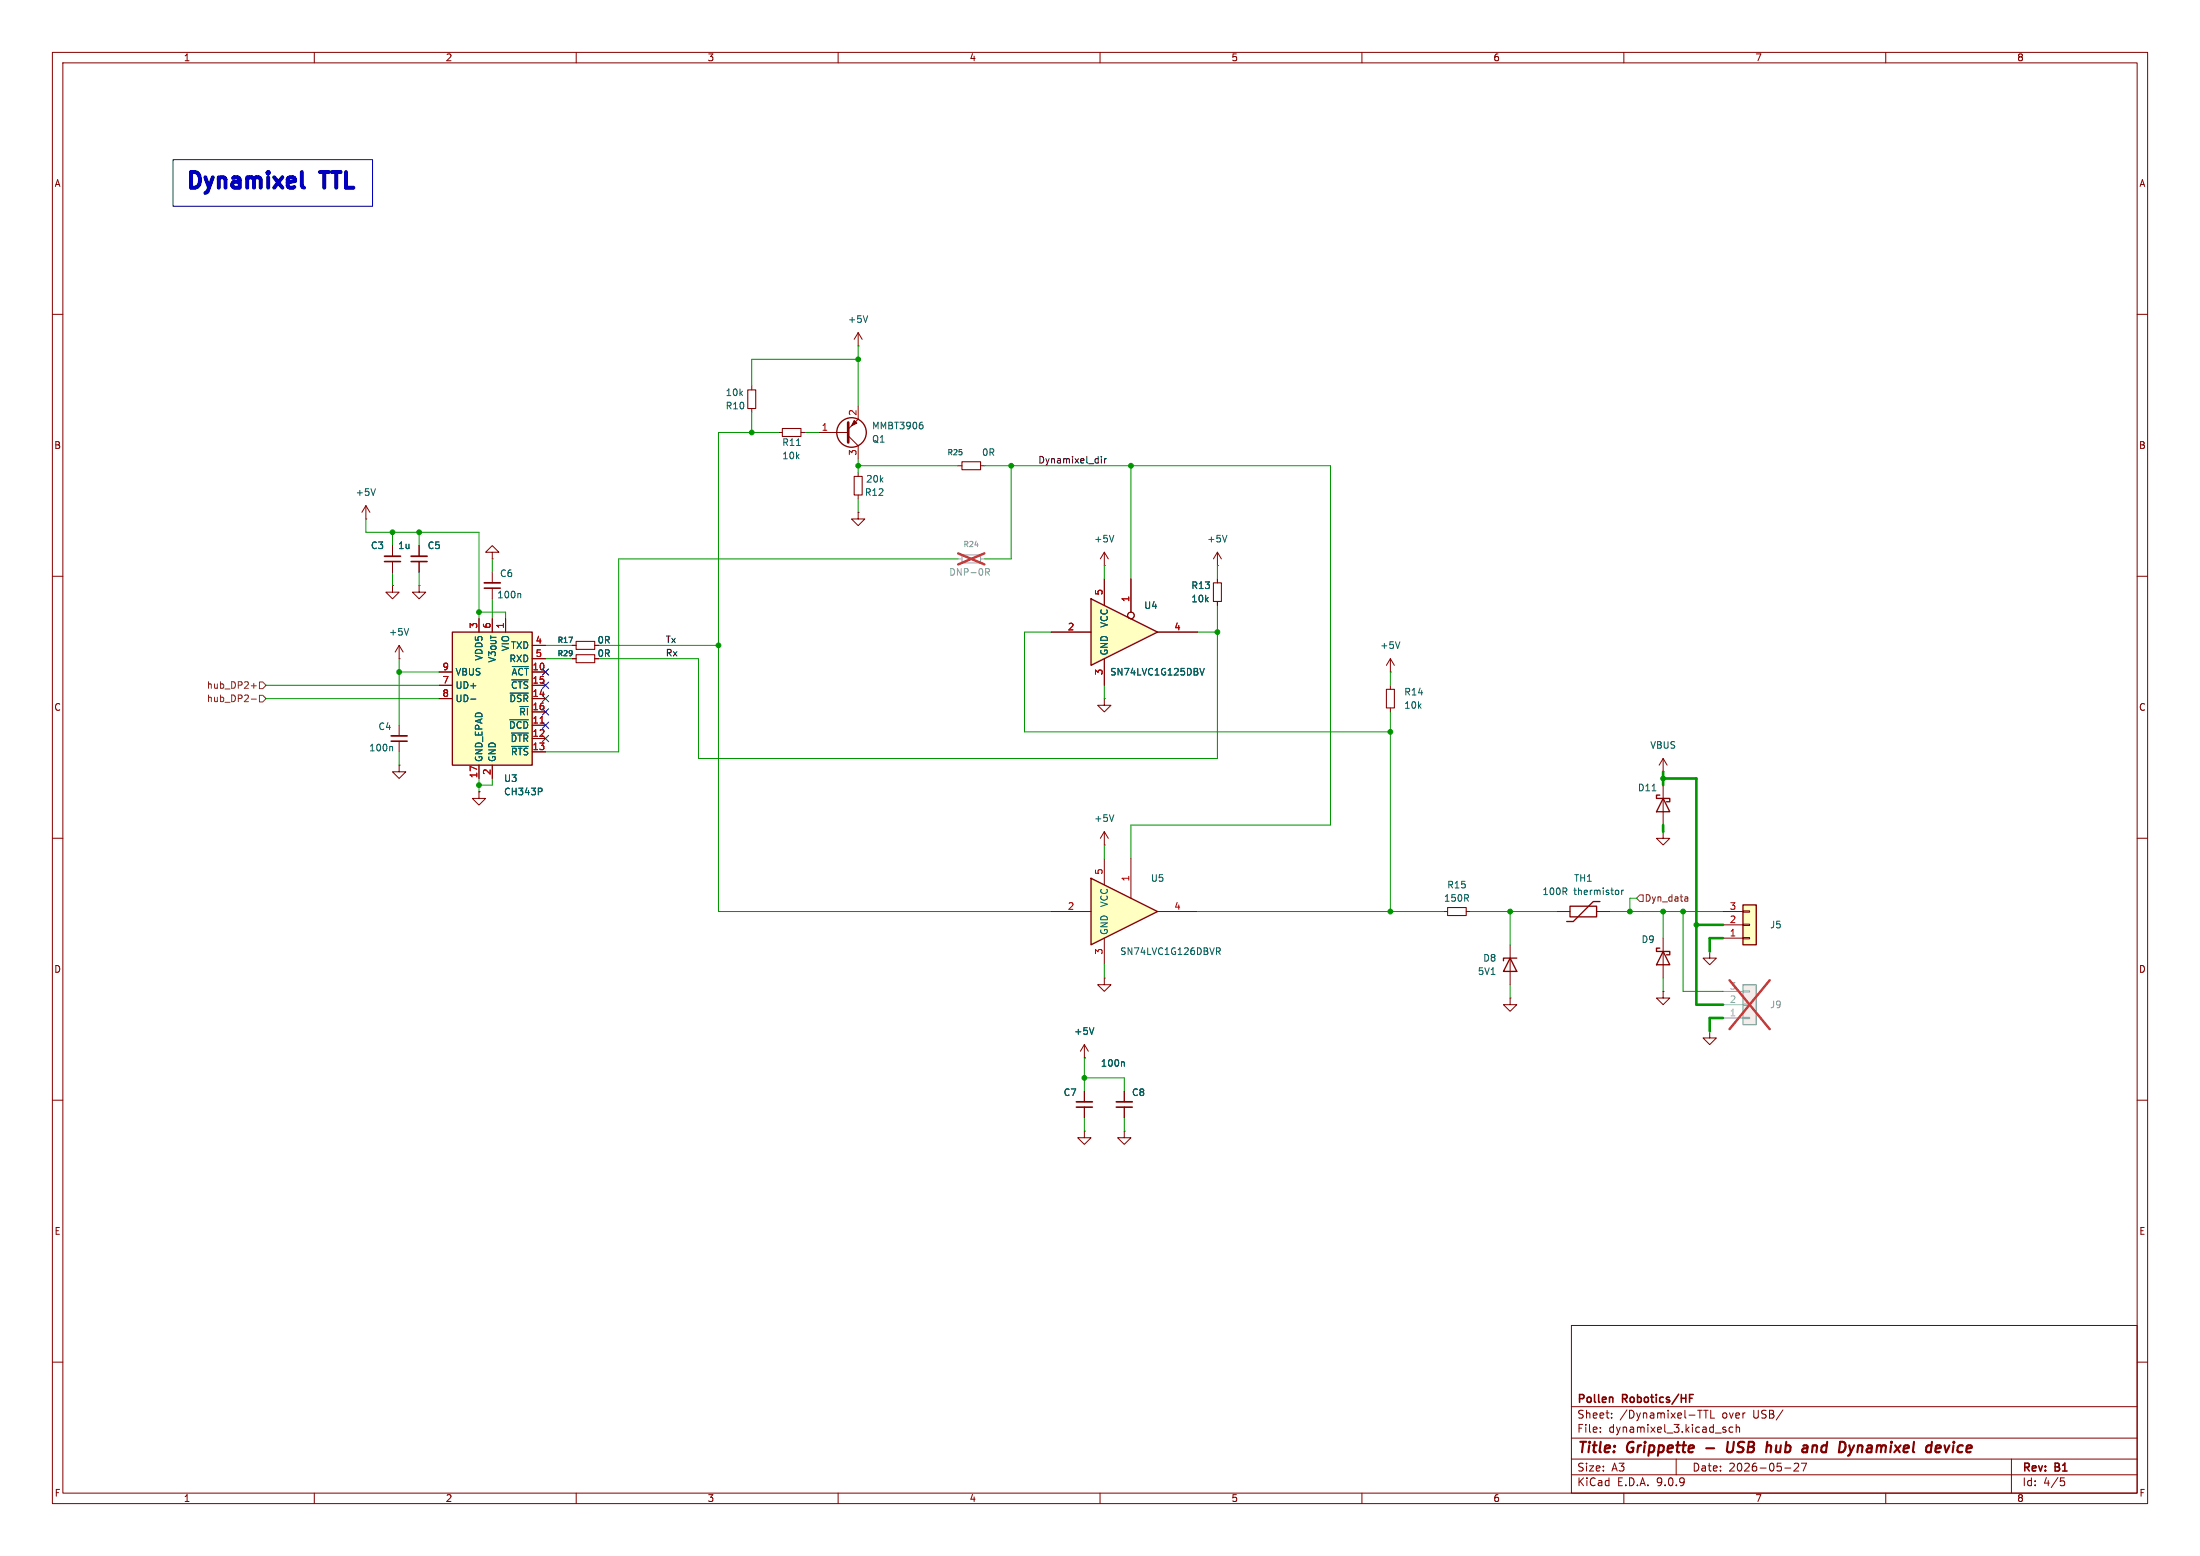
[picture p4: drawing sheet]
<svg xmlns="http://www.w3.org/2000/svg" width="420mm" height="297mm" viewBox="0 0 420 297" stroke-linecap="round" stroke-linejoin="round" font-family="sans-serif">
<g fill="none" stroke="#840000" stroke-width=".19">
<path d="M10 10h400v277h-400zM12 12h396v273h-396zM60 10v2M110 10v2M160 10v2M210 10v2M260 10v2M310 10v2M360 10v2M10 60h2M408 60h2M10 110h2"/>
<path d="M232.4 108h.1M232.4 105.4l-.8 1.3M232.4 105.4l.8 1.3M232.4 105.4v2.6M408 110h2M10 160h2M408 160h2M10 210h2M408 210h2M300 253h108v32h-108zM10 260h2M300 278.5h108"/>
<path d="M300 274.5h108M300 268.5h108M305.5 273.2v.2M305.5 272.5v.1M307.7 270.5v.2M307.7 269.8v.1M320 278.5v3M324.1 269.2h.8M325.2 269.2h.9M325.7 269.2v1.5M326.6 269.2v1.5h.7M329.1 272.4l.3 .1"/>
<path d="M329.1 272.9l.3 .1 .1 .2-.2 .2h-.3M330.8 272.5l-.4-.1-.3 .3 .1 .6h.6M331.4 272.5l.3-.1 .3 .1 .1 .9M331.4 271.9v1.5M342.5 279.4l.6-.1 .2 .1 .1 .3-1 1.1h1M343.9 279.3h1l-.7 1.5M384 278.5v6.5M408 260h2M60 285v2M110 285v2M160 285v2M210 285v2"/>
<path d="M260 285v2M300 281.5h108M310 285v2M340.7 280.2h1.2M360 285v2M393.4 282.1h.7M393.5 282.7h.4l.3 .2-.2 .6-.5 .1"/>
</g>
<path d="M325.7 276.4h1.5M329.9 275.2l-.2 1.6 .1 .3a.66 .66 0 0 0 .9-.1M346.1 275.9l-.2 1.3M346.6 275.9l-.6 .2M354 275.9l-.7 1.3M370.3 275.9l.1 .1 .1 .3-1 .2M370.3 277.1l-.2 .1M371.2 275.9l.3 1.3 .7-1.3" fill="none" stroke="#840000" stroke-width=".4"/>
<path d="M307.8 266.8l.1 .9M322.5 266.9h.5M322.5 266.2h.8" fill="none" stroke="#840000" stroke-width=".3"/>
<path d="M234.2 102.2l-.4 1.2" fill="none" stroke="#006464" stroke-width=".19"/>
<path d="M332.7 188h2.6v7.6h-2.6z" fill="#f0f0f0"/>
<path d="M332.7 188h2.6v7.6h-2.6z" fill="none" stroke="#a1a1a1" stroke-width=".25"/>
<path d="M328.9 194.3h3.8M328.9 191.8h3.8M328.9 189.2h3.8M332.7 194.2h1.3v.2h-1.3zM332.7 191.6h1.3v.3h-1.3zM332.7 189.1h1.3v.3h-1.3z" fill="none" stroke="#a1a1a1" stroke-width=".19"/>
<path d="M330.2 187.1l7.6 9.3M337.8 187.1l-7.6 9.3" fill="none" stroke="#e12e31" stroke-width=".46"/>
<g fill="none" stroke="#840000" stroke-width=".19">
<path d="M163.8 77.5v2.5l-1.9 1.9M156.2 82.6h5.7M161.9 83.2l1.9 1.9v2.5M232.4 110.5v.8M232.4 114.8v.8M326.4 181.6v1.3h1.3l-1.3 1.3-1.3-1.3h1.3M326.4 181.6h.1M326.4 196.9v1.2h1.3l-1.3 1.3-1.3-1.3h1.3M326.4 196.9h.1M207 215.9v1.3h1.3l-1.3 1.2-1.3-1.2h1.3M207 215.9h.1M207 208.3v2"/>
<path d="M207 211.3v2.1M214.6 215.9v1.3h1.3l-1.3 1.2-1.2-1.2h1.2M214.6 215.9h.1M214.6 208.3v2M214.6 211.3v2.1"/>
</g>
<path d="M205.5 211.3h3M213.1 211.3h3.1" fill="none" stroke="#840000" stroke-width=".3"/>
<path d="M205.5 210.3h3M213.1 210.3h3.1" fill="none" stroke="#840000" stroke-width=".33"/>
<path d="M175.9 80.6h.2M176 81.1l.2 .2v.3l-.2 .3M214.5 202.7l.1 .2v.6" fill="none" stroke="#006464" stroke-width=".19"/>
<path d="M231.6 111.3h1.6v3.5h-1.6z" fill="none" stroke="#840000" stroke-width=".2"/>
<path d="M161.9 80.6v3.9" fill="none" stroke="#840000" stroke-width=".51"/>
<circle cx="162.6" cy="82.5" r="2.82" fill="none" stroke="#840000" stroke-width=".25"/>
<path d="M163.1 80.3l.5 .5-1 .5z" fill="#840000" stroke="#840000" stroke-width=".19"/>
<path d="M332.7 172.7h2.6v7.6h-2.6z" fill="#ffffc2"/>
<path d="M332.7 172.7h2.6v7.6h-2.6z" fill="none" stroke="#840000" stroke-width=".25"/>
<path d="M328.9 179.1h3.8M328.9 176.5h3.8M328.9 174h3.8M332.7 178.9h1.3v.3h-1.3zM332.7 176.4h1.3v.3h-1.3zM332.7 173.9h1.3v.2h-1.3zM207 199.4l-.8 1.3M207 199.4l.8 1.3M207 199.4v2.5M210.8 186.7v1.3h1.3l-1.3 1.2-1.3-1.2h1.3M210.8 186.7h.1M207 201.9h.1" fill="none" stroke="#840000" stroke-width=".19"/>
<path d="M208.8 196.2l-.4 1.2" fill="none" stroke="#006464" stroke-width=".19"/>
<path d="M86.4 120.7h15.2v25.4h-15.2z" fill="#ffffc2"/>
<path d="M86.4 120.7h15.2v25.4h-15.2zM316.9 151.8h-.7v.6h2.6v.6h-.7M317.5 152.4l1.3 2.5h-2.6zM299.7 173h5.1v2h-5.1zM305.4 172.1h-1.2l-3.8 3.8h-1.3M288.3 182.9l1.3 2.5h-2.6zM289.6 182.9h-2.6v.5M316.9 181h-.7v.6h2.6v.6h-.7M317.5 181.6l1.3 2.6h-2.6z" fill="none" stroke="#840000" stroke-width=".25"/>
<g fill="none" stroke="#840000" stroke-width=".19">
<path d="M143.5 73.7v.7M143.5 78v.7M163.8 66h.1M163.8 63.5v2.5M163.8 63.5l-.7 1.3M163.8 63.5l.8 1.3M148.6 82.6h.8M152.9 82.6h.8M163.8 97.8v1.3h1.3l-1.3 1.2-1.2-1.2h1.2M163.8 97.8h.1M163.8 90.2v.7M163.8 94.5v.8"/>
<path d="M182.9 88.9h.7M187.2 88.9h.8M74.9 111.8v1.2h1.3l-1.3 1.3-1.2-1.3h1.2M74.9 111.8h.1M74.9 104.1v2.1M74.9 107.2v2M80 104.1v2.1M80 107.2v2M91.4 118.1v2.6M94 105.4h1.2l-1.2-1.3-1.3 1.3h1.3v1.3M94 106.7h.1M96.5 118.1v2.6"/>
<path d="M76.2 138.4v2.1M83.8 128.3h2.6M83.8 130.8h2.6M83.8 133.4h2.6M101.6 128.3h2.5M101.6 130.8h2.5M101.6 133.4h2.5M101.6 123.2h2.5M101.6 125.7h2.5M101.6 135.9h2.5M101.6 138.4h2.5M109.2 125.7h.8"/>
<path d="M265.4 128.3h.1M265.4 125.7l-.7 1.3M265.4 125.7l.8 1.3M265.4 125.7v2.6M265.4 130.8v.8M265.4 135.1v.8M76.2 146.1v1.2h1.3l-1.3 1.3-1.3-1.3h1.3M76.2 146.1h.1M76.2 141.5v2M91.4 146.1v2.5M94 146.1v2.5M101.6 141h2.5"/>
<path d="M101.6 143.5h2.5M210.8 158.8l-.7 1.2M210.8 158.8l.8 1.2M210.8 158.8v2.5M317.5 158.8v1.2h1.3l-1.3 1.3-1.3-1.3h1.3M317.5 158.8h.1M317.5 147.3h.1M317.5 144.8v2.5M317.5 149.9v7.6M317.5 144.8l-.8 1.3M317.5 144.8l.8 1.3M210.8 161.3h.1"/>
<path d="M275.6 174h.8M279.9 174h.8M297.2 174h2.5M304.8 174h2.5M317.5 179.1v7.6M288.3 190.5v1.3h1.3l-1.3 1.2-1.3-1.2h1.3M288.3 190.5h.1M288.3 180.3v7.7M317.5 189.2v1.3h1.3l-1.3 1.3-1.3-1.3h1.3M317.5 189.2h.1"/>
</g>
<g fill="none" stroke="#006464" stroke-width=".19">
<path d="M165.6 60.3l-.4 1.2M152.1 85h.7M89.9 133.4h.9M97.3 137.4h3.6M97.4 132.3h3.5M97.6 139.9h3.3M97.7 129.8h3.2M97.8 127.2h3.1M267.2 122.5l-.4 1.3M74.8 142.5l.1 .2v.6M97.7 142.5h3.2M103.2 150.4l.3 .3-.1 .3-.2 .1"/>
<path d="M212.6 155.5l-.4 1.3M315.4 150.9h.7M308.8 169.9l.2 .3v.3l-.2 .3M309.6 169.9v.9M309.9 169.9l-.3 .3"/>
</g>
<path d="M103.1 138h.7" fill="none" stroke="#a90000" stroke-width=".19"/>
<path d="M142.7 74.4h1.6v3.6h-1.6zM149.4 81.8h3.5v1.5h-3.5zM163.1 90.9h1.5v3.6h-1.5zM183.6 88.1h3.6v1.6h-3.6zM110 125h3.5v1.5h-3.5zM264.7 131.6h1.5v3.5h-1.5zM276.4 173.2h3.5v1.6h-3.5z" fill="none" stroke="#840000" stroke-width=".2"/>
<path d="M183.6 105.9h3.6v1.5h-3.6z" fill="none" stroke="#a1a1a1" stroke-width=".2"/>
<path d="M182.9 106.7h.7M187.2 106.7h.8" fill="none" stroke="#a1a1a1" stroke-width=".19"/>
<path d="M188.2 108.5h.4l.3 .3-.1 .3-.6 .1M188.5 109.2l.4 .6" fill="none" stroke="#989898" stroke-width=".19"/>
<path d="M182.9 105.6l5 2.1M187.9 105.6l-5 2.1" fill="none" stroke="#e12e31" stroke-width=".46"/>
<path d="M73.4 107.2h3.1M78.5 107.2h3M74.7 141.5h3" fill="none" stroke="#840000" stroke-width=".3"/>
<path d="M73.4 106.2h3.1M78.5 106.2h3M74.7 140.5h3" fill="none" stroke="#840000" stroke-width=".33"/>
<path d="M208.3 167.6l12.7 6.4-12.7 6.3z" fill="#ffffc2"/>
<path d="M208.3 167.6l12.7 6.4-12.7 6.3z" fill="none" stroke="#840000" stroke-width=".25"/>
<g fill="none" stroke="#840000" stroke-width=".19">
<path d="M69.8 99.1h.1M69.8 96.5l-.7 1.3M69.8 96.5l.8 1.3M69.8 96.5v2.6M80 111.8v1.2h1.3l-1.3 1.3-1.3-1.3h1.3M80 111.8h.1M94 109.2v2.1M94 112.3v2M76.2 125.7h.1M76.2 123.2l-.8 1.3M76.2 123.2l.8 1.3M76.2 123.2v2.5"/>
<path d="M210.8 133.4v1.2h1.3l-1.3 1.3-1.3-1.3h1.3M210.8 133.4h.1M91.4 151.1v1.3h1.3l-1.3 1.3-1.2-1.3h1.2M91.4 151.1h.1M200.7 174h7.6M210.8 163.8v5.1M210.8 179.1v5.1M215.9 163.8v7.7M221 174h7.6"/>
</g>
<path d="M71.7 93.3l-.5 1.3M78 120l-.4 1.2M99.2 113.3l.2 .2v.6M232.2 180.9h.5l.3 .3-.2 .3-.6 .1M232.5 181.6l.5 .6" fill="none" stroke="#006464" stroke-width=".19"/>
<path d="M92.5 112.3h3" fill="none" stroke="#840000" stroke-width=".3"/>
<path d="M92.5 111.3h3" fill="none" stroke="#840000" stroke-width=".33"/>
<path d="M208.3 114.3l12.7 6.4-12.7 6.3z" fill="#ffffc2"/>
<path d="M208.3 114.3l12.7 6.4-12.7 6.3z" fill="none" stroke="#840000" stroke-width=".25"/>
<g fill="none" stroke="#840000" stroke-width=".19">
<path d="M74.9 104.1v2.1M74.9 107.2v2M80 104.1v2.1M80 107.2v2M91.4 118.1v2.6M96.5 118.1v2.6M210.8 108h.1M210.8 105.4v2.6M210.8 110.5v5.1M210.8 105.4l-.7 1.3M210.8 105.4l.8 1.3M215.9 110.5v6.3"/>
<path d="M232.4 110.5v.8M232.4 114.8v.8M83.8 128.3h2.6M83.8 130.8h2.6M83.8 133.4h2.6M101.6 123.2h2.5M101.6 128.3h2.5M101.6 130.8h2.5M101.6 133.4h2.5M101.6 125.7h2.5M101.6 135.9h2.5M101.6 138.4h2.5"/>
<path d="M109.2 123.2h.8M109.2 125.7h.8M200.7 120.7h7.6M210.8 125.7v5.1M221 120.7h7.6M91.4 151.1h.1M91.4 146.1v2.5M94 146.1v2.5M101.6 141h2.5M101.6 143.5h2.5M207 201.9h.1M207 208.3v2"/>
<path d="M207 211.3v2.1M214.6 208.3v2M214.6 211.3v2.1"/>
<circle cx="215.9" cy="117.5" r=".63"/>
</g>
<path d="M212.6 102.2l-.4 1.2M89.9 133.4h.9M97.3 137.4h3.6M97.4 132.3h3.5M97.6 139.9h3.3M97.7 129.8h3.2M97.8 127.2h3.1M229.1 127.6l.4 1.2 .4-1.2M97.7 142.5h3.2M103.2 150.4l.3 .3-.1 .3-.2 .1M208.8 196.2l-.4 1.2M214.5 202.7l.1 .2v.6" fill="none" stroke="#006464" stroke-width=".19"/>
<path d="M110 122.4h3.5v1.6h-3.5z" fill="none" stroke="#840000" stroke-width=".2"/>
<path d="M48 133.4h.9M48 130.9h.9M48.5 130.4v1M49.5 132.7h.7l.6 .7-.6 .6h-.7zM49.5 130.2h.7l.6 .6-.6 .6h-.7zM313.1 170.8h.6v1.3h-.6l-.7-.6zM322 171.2l.2 .2v.6M322.2 172h-.4M322.2 171.5h-.4" fill="none" stroke="#725600" stroke-width=".19"/>
<path d="M210.3 87.1v.1M210.3 87.5v.9M210.9 87.5v.9M211.2 87.5l-.3 .3" fill="none" stroke="#0f0f0f" stroke-width=".19"/>
<g fill="none" stroke="#009600" stroke-width=".19">
<path d="M143.5 78.7v3.9M163.8 66v11.5M163.8 68.6h-20.3v5.1M69.8 99.1v2.5h21.6v16.5M148.6 82.6h-11.4v91.4h63.5M153.7 82.6h2.5M163.8 88.9h19.1M163.8 87.6v2.6M163.8 95.3v2.5M188 88.9h66v68.6h-38.1v6.3M193 88.9v17.8h-5M215.9 88.9v21.6"/>
<path d="M74.9 101.6v2.5M74.9 109.2v2.6M80 101.6v2.5M80 109.2v2.6M91.4 116.8h5.1v1.3M94 106.7v2.5M94 114.3v3.8M182.9 106.7h-64.8v36.8h-14M210.8 108v2.5M232.4 115.6v29.2h-99.1v-19.1h-19M232.4 108v2.5M50.8 130.8h33"/>
<path d="M50.8 133.4h33M76.2 125.7v12.7M76.2 128.3h7.6M104.1 125.7h5.1M104.1 123.2h5.1M114.3 123.2h22.9M200.7 120.7h-5.1v19h69.8M210.8 130.8v2.6M228.6 120.7h3.8M265.4 128.3v2.5M265.4 135.9v38.1M76.2 143.5v2.6"/>
<path d="M91.4 148.6v2.5M94 148.6v1.3h-2.6M210.8 161.3v2.5M228.6 174h47M280.7 174h16.5M288.3 174v6.3M307.3 174h21.6M312.4 171.5h-1.3v2.5M317.5 174v5.1M321.3 174v15.2h7.6M210.8 184.2v2.5M288.3 188v2.5"/>
<path d="M317.5 186.7v2.5M207 201.9v6.4M207 213.4v2.5M207 205.7h7.6v2.6M214.6 213.4v2.5"/>
</g>
<path d="M317.5 148.6h6.3v43.2h5.1M317.5 147.3v2.6M317.5 157.5v1.3M323.8 176.5h5.1M328.9 179.1h-2.5v2.5M328.9 194.3h-2.5v2.6" fill="none" stroke="#009600" stroke-width=".5"/>
<path d="M103.5 127.7l1.2 1.2M103.5 137.8l1.2 1.2M103.5 132.7l1.2 1.3M103.5 130.2l1.2 1.2M103.5 135.3l1.2 1.2M104.7 127.7l-1.2 1.2M104.7 137.8l-1.2 1.2M104.7 132.7l-1.2 1.3M104.7 130.2l-1.2 1.2M104.7 135.3l-1.2 1.2M103.5 140.4l1.2 1.2M104.7 140.4l-1.2 1.2" fill="none" stroke="#000084" stroke-width=".19"/>
<path d="M33 30.5h38.1v8.9h-38.1z" fill="none" stroke="#0000c2" stroke-width=".19"/>
<path d="M38 33.5l-.4-.5-1.1-.2v3M51.2 32.8l-.2 .2 .2 .1M51.2 32.8l.1 .2-.1 .1M51.2 32.8v.3M57.6 32.8v2.6l.2 .3 .2 .1M61 32.8h1.8M61.9 32.8v3M63.3 32.8h1.7M64.2 32.8v3M66 32.8v3h1.5" fill="none" stroke="#0000c2" stroke-width=".75"/>
<path d="M103.1 138h.7" fill="none" stroke="#a90000" stroke-width=".19"/>
<g fill="#009600" stroke="#009600" stroke-width=".19">
<circle cx="91.4" cy="116.8" r=".46"/>
<circle cx="74.9" cy="101.6" r=".46"/>
<circle cx="80" cy="101.6" r=".46"/>
<circle cx="215.9" cy="88.9" r=".46"/>
<circle cx="193" cy="88.9" r=".46"/>
<circle cx="232.4" cy="120.7" r=".46"/>
<circle cx="265.4" cy="139.7" r=".46"/>
<circle cx="265.4" cy="174" r=".46"/>
<circle cx="207" cy="205.7" r=".46"/>
<circle cx="163.8" cy="88.9" r=".46"/>
<circle cx="163.8" cy="68.6" r=".46"/>
<circle cx="143.5" cy="82.6" r=".46"/>
<circle cx="137.2" cy="123.2" r=".46"/>
<circle cx="311.1" cy="174" r=".46"/>
<circle cx="317.5" cy="174" r=".46"/>
<circle cx="317.5" cy="148.6" r=".46"/>
<circle cx="288.3" cy="174" r=".46"/>
<circle cx="321.3" cy="174" r=".46"/>
<circle cx="323.8" cy="176.5" r=".46"/>
<circle cx="91.4" cy="149.9" r=".46"/>
<circle cx="76.2" cy="128.3" r=".46"/>
</g>
<text font-size="4.2" fill="#0000c2" x="35.3" y="38">Dynamixel</text>
<g font-size="2.8" fill="#840000">
<text x="301" y="277.9">Title:</text>
<text x="310.6" y="277.9">Grippette</text>
<text x="331.3" y="277.9">USB</text>
<text x="339.6" y="277.9">hub</text>
<text x="347.4" y="277.9">and</text>
<text x="355.1" y="277.9">Dynamixel</text>
<text x="372.6" y="277.9">device</text>
</g>
<g font-size="2.1" fill="#840000">
<text x="301" y="268.2">Pollen</text>
<text x="309.8" y="268.2">Robotics/HF</text>
<text x="301" y="273.7">File:</text>
<text x="301" y="271">Sheet:</text>
<text x="307.1" y="273.7">dynamixel_3.kicad_sch</text>
<text x="309.2" y="271">/Dynamixel-TTL</text>
<text x="328.8" y="271">over</text>
<text x="334.8" y="271">USB/</text>
<text x="301" y="281.1">Size:</text>
<text x="307.6" y="281.1">A3</text>
<text x="323" y="281.1">Date:</text>
<text x="330" y="281.1">2026-05-27</text>
<text x="386" y="281.3">Rev:</text>
<text x="392.4" y="281.3">B1</text>
<text x="301" y="283.9">KiCad</text>
<text x="308.7" y="283.9">E.D.A.</text>
<text x="316.3" y="283.9">9.0.9</text>
<text x="386" y="283.9">Id:</text>
<text x="390.1" y="283.9">4/5</text>
</g>
<g font-size="1.8" fill="#840000">
<text x="35" y="11.9">1</text>
<text x="85" y="11.9">2</text>
<text x="135" y="11.9">3</text>
<text x="185" y="11.9">4</text>
<text x="235" y="11.9">5</text>
<text x="285" y="11.9">6</text>
<text x="335" y="11.9">7</text>
<text x="385" y="11.9">8</text>
<text x="10.3" y="35.9">A</text>
<text x="408.3" y="35.9">A</text>
<text x="10.3" y="85.9">B</text>
<text x="408.2" y="85.9">B</text>
<text x="114" y="125.6">0R</text>
<text x="114" y="123">0R</text>
<text x="10.3" y="135.9">C</text>
<text x="408.2" y="135.9">C</text>
<text x="10.3" y="185.9">D</text>
<text x="408.2" y="185.9">D</text>
<text x="10.3" y="235.9">E</text>
<text x="408.3" y="235.9">E</text>
<text x="10.3" y="285.9">F</text>
<text x="35" y="286.9">1</text>
<text x="85" y="286.9">2</text>
<text x="135" y="286.9">3</text>
<text x="185" y="286.9">4</text>
<text x="235" y="286.9">5</text>
<text x="285" y="286.9">6</text>
<text x="335" y="286.9">7</text>
<text x="385" y="286.9">8</text>
<text x="408.3" y="285.9">F</text>
</g>
<g font-size="1.8" fill="#006464">
<text x="161.8" y="61.8">+5V</text>
<text x="138.4" y="75.8">10k</text>
<text x="138.4" y="78.3">R10</text>
<text x="166.4" y="82.1">MMBT3906</text>
<text x="149.2" y="87.9">10k</text>
<text x="149.2" y="85.3">R11</text>
<text x="166.4" y="84.7">Q1</text>
<text x="187.4" y="87.2">0R</text>
<text x="67.8" y="94.8">+5V</text>
<text x="165" y="94.8">R12</text>
<text x="165.2" y="92.3">20k</text>
<text x="70.7" y="105">C3</text>
<text x="75.9" y="105">1u</text>
<text x="81.5" y="105">C5</text>
<text x="208.8" y="103.7">+5V</text>
<text x="230.4" y="103.7">+5V</text>
<text x="95.4" y="110.3">C6</text>
<text x="227.3" y="112.6">R13</text>
<text x="94.8" y="114.4">100n</text>
<text x="211.7" y="119.9" transform="rotate(-90 211.7 119.9)">VCC</text>
<text x="218.3" y="116.4">U4</text>
<text x="227.3" y="115.2">10k</text>
<text x="74.2" y="121.5">+5V</text>
<text x="97.4" y="124.4" transform="rotate(-90 97.4 124.4)">VIO</text>
<text x="97.4" y="124.1">TXD</text>
<text x="211.7" y="125.2" transform="rotate(-90 211.7 125.2)">GND</text>
<text x="263.4" y="124.1">+5V</text>
<text x="86.9" y="129.1">VBUS</text>
<text x="86.9" y="131.7">UD+</text>
<text x="92.3" y="126.2" transform="rotate(-90 92.3 126.2)">VDD5</text>
<text x="94.8" y="126.6" transform="rotate(-90 94.8 126.6)">V3_{OUT}</text>
<text x="97.1" y="126.6">RXD</text>
<text x="97.4" y="131.7">~{CTS}</text>
<text x="97.6" y="129.1">~{ACT}</text>
<text x="211.8" y="129.1">SN74LVC1G125DBV</text>
<text x="86.9" y="134.2">UD-</text>
<text x="97.1" y="134.2">~{DSR}</text>
<text x="99" y="136.8">~{RI}</text>
<text x="268" y="135.5">10k</text>
<text x="268" y="132.9">R14</text>
<text x="70.4" y="143.6">100n</text>
<text x="72.1" y="139.5">C4</text>
<text x="97.1" y="139.3">~{DCD}</text>
<text x="97.4" y="141.8">~{DTR}</text>
<text x="314.9" y="143.1">VBUS</text>
<text x="92.3" y="145.5" transform="rotate(-90 92.3 145.5)">GND_EPAD</text>
<text x="94.8" y="145.5" transform="rotate(-90 94.8 145.5)">GND</text>
<text x="96.1" y="149.5">U3</text>
<text x="97.4" y="144.4">~{RTS}</text>
<text x="96.1" y="152">CH343P</text>
<text x="312.6" y="151.2">D11</text>
<text x="208.8" y="157.1">+5V</text>
<text x="211.7" y="173.2" transform="rotate(-90 211.7 173.2)">VCC</text>
<text x="219.6" y="168.5">U5</text>
<text x="275.6" y="172.3">150R</text>
<text x="276.2" y="169.8">R15</text>
<text x="294.4" y="171">100R</text>
<text x="300.4" y="168.5">TH1</text>
<text x="300.4" y="171">thermistor</text>
<text x="211.7" y="178.6" transform="rotate(-90 211.7 178.6)">GND</text>
<text x="337.8" y="177.4">J5</text>
<text x="213.7" y="182.5">SN74LVC1G126DBVR</text>
<text x="283.1" y="183.7">D8</text>
<text x="313.3" y="180.2">D9</text>
<text x="282" y="186.3">5V1</text>
<text x="205" y="197.7">+5V</text>
<text x="210.1" y="203.8">100n</text>
<text x="203" y="209.4">C7</text>
<text x="216" y="209.4">C8</text>
</g>
<g font-size="1.8" fill="#a90000">
<text x="156.8" y="82.3">1</text>
<text x="163.6" y="79.4" transform="rotate(-90 163.6 79.4)">2</text>
<text x="163.6" y="87.1" transform="rotate(-90 163.6 87.1)">3</text>
<text x="210.6" y="113.7" transform="rotate(-90 210.6 113.7)">5</text>
<text x="215.6" y="115" transform="rotate(-90 215.6 115)">1</text>
<text x="91.2" y="120.1" transform="rotate(-90 91.2 120.1)">3</text>
<text x="93.7" y="120.1" transform="rotate(-90 93.7 120.1)">6</text>
<text x="96.3" y="120.1" transform="rotate(-90 96.3 120.1)">1</text>
<text x="102.2" y="122.9">4</text>
<text x="102.2" y="125.5">5</text>
<text x="203.8" y="120.4">2</text>
<text x="224.1" y="120.4">4</text>
<text x="84.4" y="128">9</text>
<text x="84.4" y="130.6">7</text>
<text x="101.6" y="128">10</text>
<text x="101.6" y="130.6">15</text>
<text x="210.6" y="129" transform="rotate(-90 210.6 129)">3</text>
<text x="84.4" y="133.1">8</text>
<text x="101.6" y="133.1">14</text>
<text x="101.6" y="135.6">16</text>
<text x="101.6" y="138.2">11</text>
<text x="101.6" y="140.7">12</text>
<text x="101.6" y="143.3">13</text>
<text x="91.2" y="148.6" transform="rotate(-90 91.2 148.6)">17</text>
<text x="93.7" y="148" transform="rotate(-90 93.7 148)">2</text>
<text x="210.6" y="167.1" transform="rotate(-90 210.6 167.1)">5</text>
<text x="203.8" y="173.7">2</text>
<text x="215.6" y="168.3" transform="rotate(-90 215.6 168.3)">1</text>
<text x="224.1" y="173.7">4</text>
<text x="330.1" y="173.7">3</text>
<text x="330.1" y="178.8">1</text>
<text x="330.1" y="176.3">2</text>
<text x="210.6" y="182.3" transform="rotate(-90 210.6 182.3)">3</text>
</g>
<g font-size="1.8" fill="#0f0f0f">
<text x="198.1" y="88.6">Dynamixel_dir</text>
<text x="127" y="122.8">Tx</text>
<text x="127" y="125.4">Rx</text>
</g>
<g font-size="1.8" fill="#989898">
<text x="181.1" y="110.1">DNP-0R</text>
<text x="337.8" y="192.6">J9</text>
</g>
<g font-size="1.8" fill="#725600">
<text x="39.4" y="131.7">hub_DP2+</text>
<text x="39.4" y="134.2">hub_DP2-</text>
<text x="313.9" y="172.3">Dyn_data</text>
</g>
<g font-size="1.8" fill="#aaa">
<text x="330.1" y="191.5">2</text>
<text x="330.1" y="189">3</text>
<text x="330.1" y="194.1">1</text>
</g>
<g font-size="1.4" fill="#006464">
<text x="180.8" y="87.1">R25</text>
<text x="106.3" y="125.5">R29</text>
<text x="106.3" y="122.9">R17</text>
</g>
<text font-size="1.4" fill="#989898" x="183.8" y="104.6">R24</text>
</svg>
